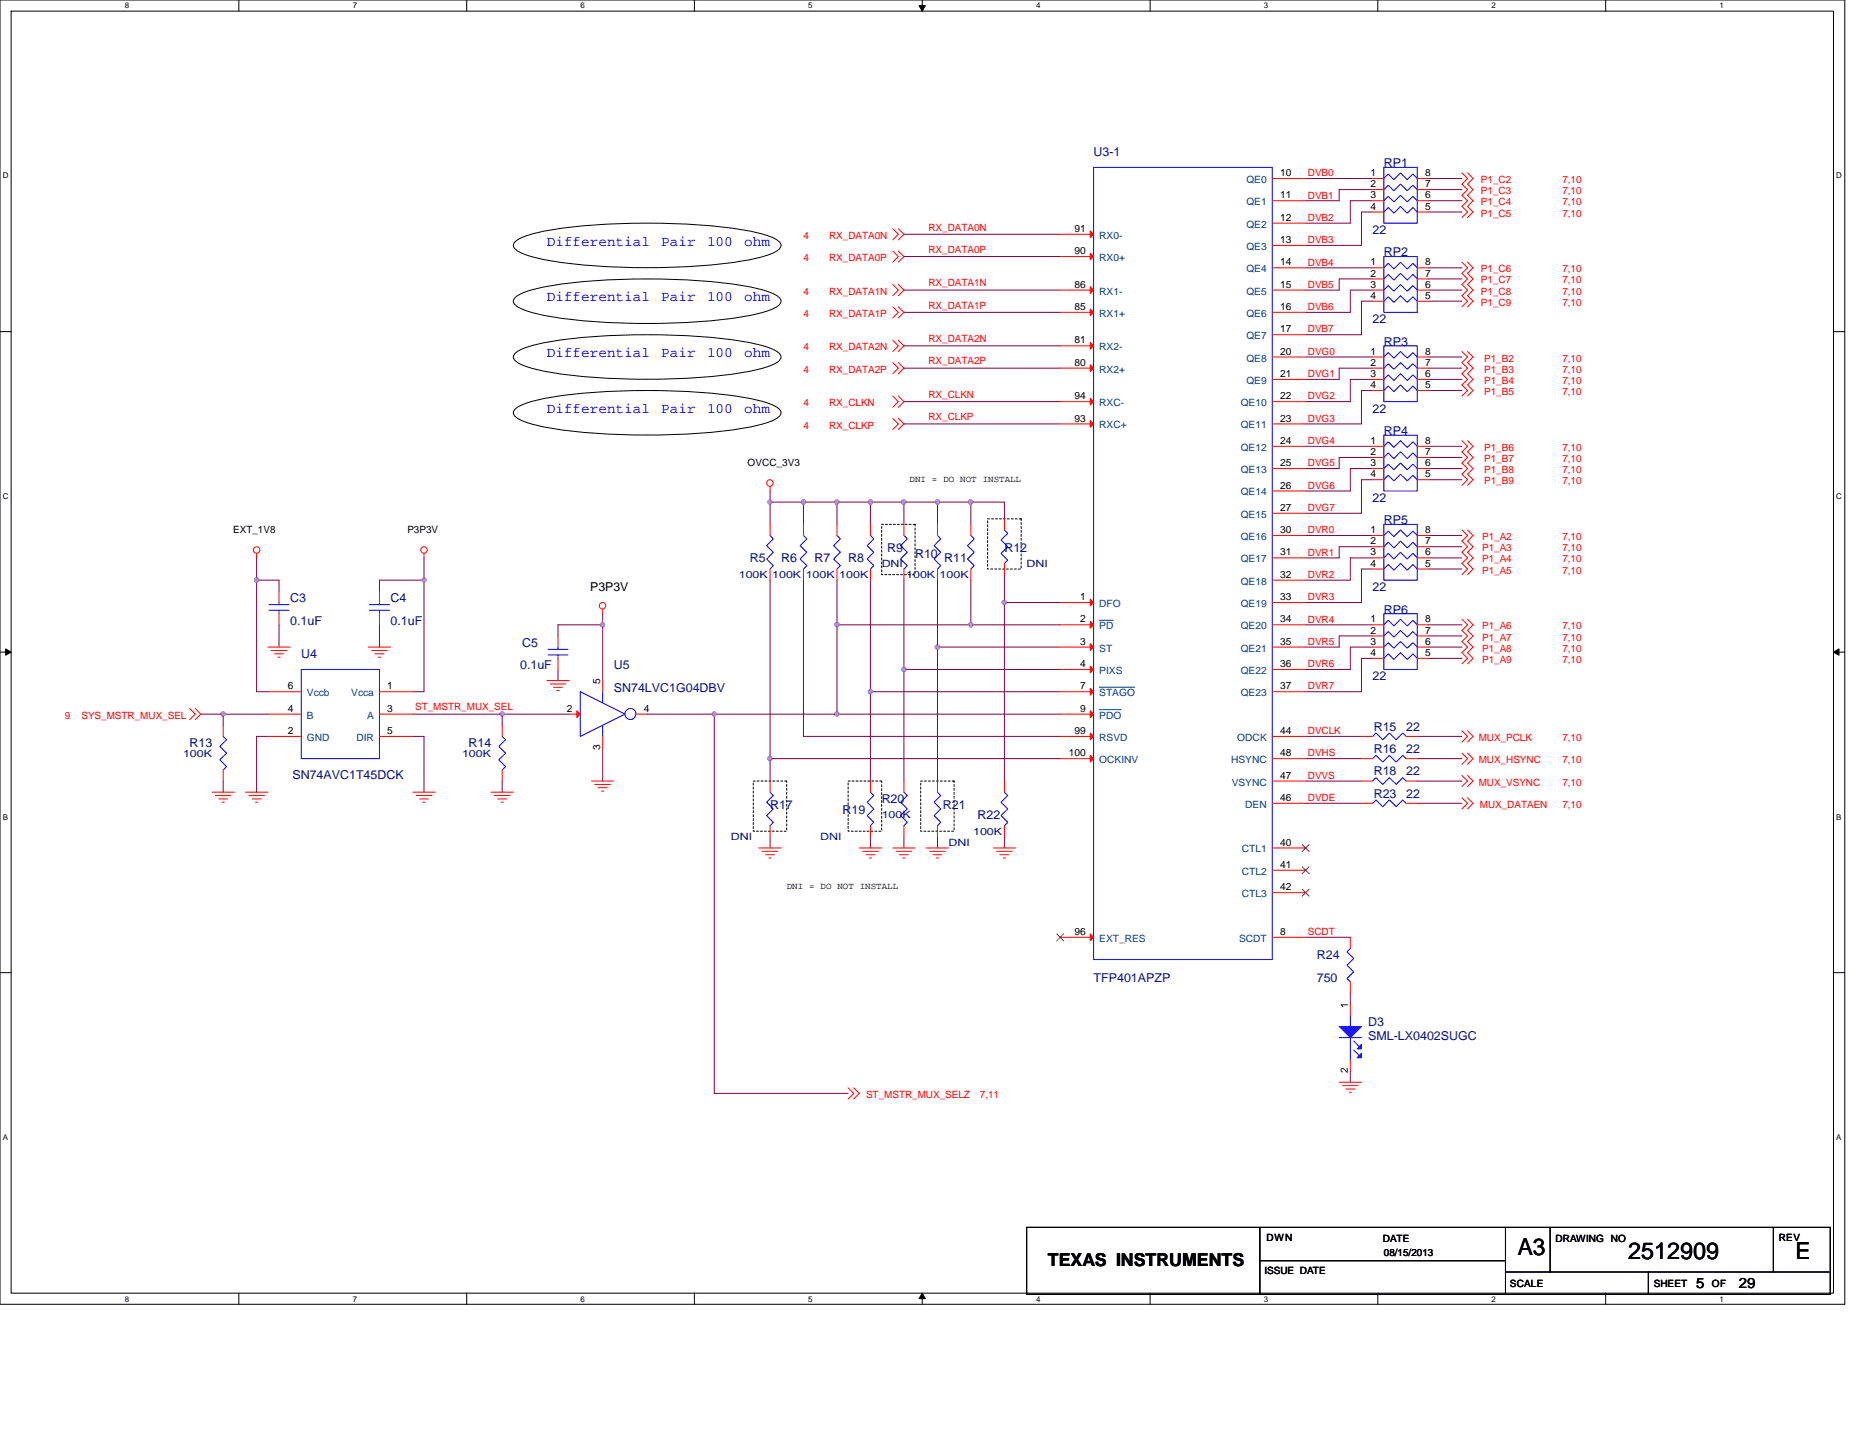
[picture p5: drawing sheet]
<svg xmlns="http://www.w3.org/2000/svg" width="279mm" height="216mm" viewBox="0 0 279 216" stroke-linecap="round" stroke-linejoin="round" font-family="sans-serif">
<path d="M0 0h277.1v196h-277.1zM1.7 1.7h273.7v192.6h-273.7z" fill="none" stroke="#000" stroke-width=".15"/>
<g fill="#fff">
<path d="M18.8 .2h.6v1.3h-.6z"/>
<path d="M18.8 194.5h.6v1.3h-.6z"/>
</g>
<path d="M35.9 0v1.7M35.9 194.3v1.7" fill="none" stroke="#000" stroke-width=".15"/>
<g fill="#fff">
<path d="M53 .2h.6v1.3h-.6z"/>
<path d="M53 194.5h.6v1.3h-.6z"/>
</g>
<path d="M70.1 0v1.7M70.1 194.3v1.7" fill="none" stroke="#000" stroke-width=".15"/>
<g fill="#fff">
<path d="M87.2 .2h.7v1.3h-.7z"/>
<path d="M87.2 194.5h.7v1.3h-.7z"/>
</g>
<path d="M104.3 0v1.7M104.3 194.3v1.7" fill="none" stroke="#000" stroke-width=".15"/>
<g fill="#fff">
<path d="M121.4 .2h.7v1.3h-.7z"/>
<path d="M121.4 194.5h.7v1.3h-.7z"/>
</g>
<path d="M138.5 0v1.7M138.5 194.3v1.7" fill="none" stroke="#000" stroke-width=".15"/>
<path d="M138 .8h1l-.5 .9zM138.5 194.3l.5 .8h-1z" fill="#000" stroke="#000" stroke-width=".15"/>
<g fill="#fff">
<path d="M155.6 .2h.7v1.3h-.7z"/>
<path d="M155.6 194.5h.7v1.3h-.7z"/>
</g>
<path d="M172.8 0v1.7M172.8 194.3v1.7" fill="none" stroke="#000" stroke-width=".15"/>
<g fill="#fff">
<path d="M189.9 .2h.6v1.3h-.6z"/>
<path d="M189.9 194.5h.6v1.3h-.6z"/>
</g>
<path d="M207 0v1.7M207 194.3v1.7" fill="none" stroke="#000" stroke-width=".15"/>
<g fill="#fff">
<path d="M224.1 .2h.6v1.3h-.6z"/>
<path d="M224.1 194.5h.6v1.3h-.6z"/>
</g>
<path d="M241.2 0v1.7M241.2 194.3v1.7" fill="none" stroke="#000" stroke-width=".15"/>
<g fill="#fff">
<path d="M258.3 .2h.7v1.3h-.7z"/>
<path d="M258.3 194.5h.7v1.3h-.7z"/>
<path d="M.4 25.7h.9v1.4h-.9z"/>
<path d="M275.8 25.7h.9v1.4h-.9z"/>
<path d="M.4 73.9h.9v1.3h-.9z"/>
<path d="M275.8 73.9h.9v1.3h-.9z"/>
</g>
<path d="M0 49.8h1.7M275.4 49.8h1.7" fill="none" stroke="#000" stroke-width=".15"/>
<g fill="#fff">
<path d="M.4 122h.8v1.4h-.8z"/>
<path d="M275.8 122h.8v1.4h-.8z"/>
</g>
<path d="M0 98h1.7M275.4 98h1.7" fill="none" stroke="#000" stroke-width=".15"/>
<path d="M.8 97.5l.9 .5-.9 .4zM275.4 98l.8-.5v.9z" fill="#000" stroke="#000" stroke-width=".15"/>
<g fill="#fff">
<path d="M.4 170.2h.8v1.3h-.8z"/>
<path d="M275.8 170.2h.8v1.3h-.8z"/>
</g>
<g fill="none" stroke="#000" stroke-width=".15">
<path d="M77.6 36.2a16 16 0 0 1 6.1-1.8 104.1 104.1 0 0 1 28.4 .2 13.9 13.9 0 0 1 4.8 1.6l.3 .3 .1 .4a2.23 2.23 0 0 1-1.8 1.4 48 48 0 0 1-11.9 1.7 93.7 93.7 0 0 1-22.6-1.2 9.8 9.8 0 0 1-3.4-1.2l-.4-.4-.1-.3 .1-.4zM77.6 44.5a16 16 0 0 1 6.1-1.7 104.1 104.1 0 0 1 28.4 .2 13.9 13.9 0 0 1 4.8 1.5l.3 .4 .1 .4a2.23 2.23 0 0 1-1.8 1.3 48 48 0 0 1-11.9 1.8 93.7 93.7 0 0 1-22.6-1.2 9.8 9.8 0 0 1-3.4-1.2l-.4-.4-.1-.3 .1-.4zM77.6 52.9a16 16 0 0 1 6.1-1.8 104.1 104.1 0 0 1 28.4 .3 13.9 13.9 0 0 1 4.8 1.5l.3 .4 .1 .3a2.23 2.23 0 0 1-1.8 1.4 48 48 0 0 1-11.9 1.8 93.7 93.7 0 0 1-22.6-1.2 9.8 9.8 0 0 1-3.4-1.2l-.4-.4-.1-.4 .1-.3zM77.6 61.3a16 16 0 0 1 6.1-1.8 104.1 104.1 0 0 1 28.4 .3 13.9 13.9 0 0 1 4.8 1.5l.3 .4 .1 .3a2.23 2.23 0 0 1-1.8 1.4 48 48 0 0 1-11.9 1.8 93.7 93.7 0 0 1-22.6-1.2 9.8 9.8 0 0 1-3.4-1.3l-.4-.3-.1-.4 .1-.3zM0 146.1h1.7M275.4 146.1h1.7M154.2 184.4h120.7v10.1h-120.7zM189.3 184.4v10.1M189.3 189.4h36.8M226.1 184.4v10.1M226.1 191.1h6.8M232.9 184.4v6.7h41.9"/>
<path d="M247.6 191.1v3.4M266.4 184.4v6.7"/>
</g>
<path d="M132.4 78.8h5.1v7.5h-5.1zM148.4 78h5v7.5h-5zM113.2 117.3h5v7.6h-5zM127.4 117.3h5v7.6h-5zM138.3 117.3h5v7.6h-5z" fill="none" stroke="#000" stroke-width=".15" stroke-dasharray=".3 .3"/>
<g fill="none" stroke="#800040" stroke-width=".15">
<path d="M135.8 35.2h23.5M135.8 38.5h23.5M196.1 26.8h10.1M206.2 30.2h-3.4v3.3h-6.7M206.2 31.9h-1.7v5h-8.4M206.2 28.5h-5v1.7h-5.1M214.6 26.8h5M214.6 31.9h5M214.6 30.2h5M214.6 28.5h5M135.8 43.6h23.5M135.8 46.9h23.5"/>
<path d="M135.8 52h23.5M135.8 55.3h23.5M196.1 40.2h10.1M196.1 53.6h10.1M206.2 55.3h-5v1.7h-5.1M206.2 57h-3.4v3.3h-6.7M206.2 58.7h-1.7v5h-8.4M206.2 45.3h-1.7v5h-8.4M206.2 41.9h-5v1.7h-5.1M206.2 43.6h-3.4v3.3h-6.7M214.6 58.7h5M214.6 53.6h5"/>
<path d="M214.6 57h5M214.6 55.3h5M214.6 40.2h5M214.6 41.9h5M214.6 43.6h5M214.6 45.3h5M115.7 75.4v3.4M115.7 73.8v1.6M115.7 75.4h5v3.4M120.7 75.4h5M125.7 75.4v3.4M125.7 75.4h5v3.4"/>
<path d="M130.7 75.4h5.1M135.8 75.4h5M135.8 75.4v3.4M135.8 60.3h23.5M135.8 63.7h23.5M140.8 75.4v3.4M140.8 75.4h5M145.8 75.4h5.1v2.6M145.8 75.4v3.4M196.1 67.1h10.1M206.2 68.7h-5v1.7h-5.1M206.2 70.4h-3.4v3.4h-6.7"/>
<path d="M206.2 72.1h-1.7v5h-8.4M214.6 67.1h5M214.6 72.1h5M214.6 70.4h5M214.6 68.7h5M38.5 87.2v16.7h1.7M38.5 87.2h3.4v1.6M38.5 83.8v3.4M41.9 93.9v3.3M57 93.9v3.3M63.7 87.2h-6.7v1.6M63.7 83.8v3.4"/>
<path d="M63.7 87.2v16.7h-1.7M90.5 93.9h-6.7v1.6M90.5 92.2v1.7M90.5 93.9v8.4M115.7 87.2v26.8M120.7 87.2v23.4h38.6M125.7 93.9h20.1M125.7 87.2v6.7M125.7 93.9v13.4M130.7 87.2v16.7M135.8 87.2v13.4h23.5M140.8 97.2v20.1"/>
<path d="M140.8 87.2v10h18.5M145.8 87.2v6.7h13.5M150.9 86.3v4.2M150.9 90.5v26.8M150.9 90.5h8.4M196.1 80.5h10.1M196.1 93.9h10.1M206.2 95.5h-5v1.7h-5.1M206.2 97.2h-3.4v3.4h-6.7M206.2 98.9h-1.7v5h-8.4M206.2 82.1h-5v1.7h-5.1M206.2 83.8h-3.4v3.4h-6.7"/>
<path d="M206.2 85.5h-1.7v5h-8.4M214.6 95.5h5M214.6 80.5h5M214.6 85.5h5M214.6 83.8h5M214.6 82.1h5M214.6 93.9h5M214.6 97.2h5M214.6 98.9h5M30.2 107.3h3.3v1.7M33.5 107.3h6.7M33.5 117.3v1.7"/>
<path d="M40.2 110.6h-1.7v8.4M62 110.6h1.7v8.4M62 107.3h13.4M75.4 117.3v1.7M75.4 107.3v1.7M75.4 107.3h10.1M83.8 100.6v1.7M90.5 112.3v5M97.2 107.3h10.1M107.3 107.3h18.4M107.3 107.3v57h20.1M115.7 114v3.3"/>
<path d="M115.7 114h43.6M125.7 107.3h33.6M130.7 103.9v13.4M130.7 103.9h28.6M135.8 100.6v16.7M196.1 117.3h8.4M196.1 114h8.4M196.1 110.6h8.4M212.9 110.6h6.7M212.9 114h6.7M212.9 117.3h6.7M115.7 125.7v1.7"/>
<path d="M130.7 125.7v1.7M135.8 125.7v1.7M140.8 125.7v1.7M150.9 125.7v1.7M196.1 120.7h8.4M212.9 120.7h6.7M196.1 140.8h6.7M202.8 149.2v1.7M202.8 160.9v1.7"/>
</g>
<g fill="#f0f" stroke="#f0f" stroke-width=".15">
<circle cx="130.7" cy="75.4" r=".32"/>
<circle cx="150.9" cy="90.5" r=".33"/>
<circle cx="130.7" cy="103.9" r=".32"/>
<circle cx="145.8" cy="75.4" r=".33"/>
<circle cx="125.7" cy="93.9" r=".33"/>
<circle cx="145.8" cy="93.9" r=".33"/>
<circle cx="140.8" cy="97.2" r=".32"/>
<circle cx="140.8" cy="75.4" r=".32"/>
<circle cx="135.8" cy="75.4" r=".33"/>
<circle cx="135.8" cy="100.6" r=".33"/>
<circle cx="125.7" cy="75.4" r=".33"/>
<circle cx="120.7" cy="75.4" r=".33"/>
<circle cx="125.7" cy="107.3" r=".33"/>
<circle cx="115.6" cy="75.4" r=".32"/>
<circle cx="115.7" cy="114" r=".32"/>
<circle cx="75.4" cy="107.3" r=".33"/>
<circle cx="90.5" cy="93.9" r=".32"/>
<circle cx="107.3" cy="107.3" r=".32"/>
<circle cx="63.7" cy="87.2" r=".32"/>
<circle cx="38.5" cy="87.2" r=".32"/>
<circle cx="33.5" cy="107.3" r=".33"/>
</g>
<g fill="none" stroke="#f00" stroke-width=".15">
<path d="M134.1 34.4l.8 .8-.8 .8M134.1 37.7l.8 .8-.8 .9M134.9 34.4l.9 .8-.9 .8M134.9 37.7l.9 .8-.9 .9M159.3 35.2h5M159.3 38.5h5M191.1 26.8h5M191.1 30.2h5M191.1 33.5h5M191.1 36.9h5M206.2 26.8h1.7M206.2 28.5h1.7"/>
<path d="M206.2 30.2h1.7M206.2 31.9h1.7M212.9 31.9h1.7M212.9 30.2h1.7M212.9 28.5h1.7M212.9 26.8h1.7M219.6 26l.9 .8-.9 .9 .9 .8-.9 .8 .9 .9-.9 .8 .9 .9-.9 .8M219.6 39.4l.9 .8-.9 .9 .9 .8-.9 .8 .9 .9-.9 .8 .9 .9-.9 .8M220.5 26l.8 .8-.8 .9 .8 .8-.8 .8 .8 .9-.8 .8 .8 .9-.8 .8M220.5 39.4l.8 .8-.8 .9 .8 .8-.8 .8 .8 .9-.8 .8 .8 .9-.8 .8M134.1 42.7l.8 .9-.8 .8M134.1 46.1l.8 .8-.8 .9"/>
<path d="M134.1 51.1l.8 .9-.8 .8M134.1 54.5l.8 .8-.8 .9M134.1 59.5l.8 .8-.8 .9M134.9 42.7l.9 .9-.9 .8M134.9 46.1l.9 .8-.9 .9M134.9 51.1l.9 .9-.9 .8M134.9 54.5l.9 .8-.9 .9M134.9 59.5l.9 .8-.9 .9M159.3 43.6h5M159.3 46.9h5M159.3 52h5M159.3 55.3h5"/>
<path d="M191.1 40.2h5M191.1 43.6h5M191.1 46.9h5M191.1 50.3h5M191.1 53.6h5M191.1 57h5M206.2 53.6h1.7M206.2 55.3h1.7M206.2 57h1.7M206.2 58.7h1.7M206.2 40.2h1.7M206.2 41.9h1.7"/>
<path d="M206.2 43.6h1.7M206.2 45.3h1.7M212.9 58.7h1.7M212.9 57h1.7M212.9 55.3h1.7M212.9 53.6h1.7M212.9 45.3h1.7M212.9 43.6h1.7M212.9 41.9h1.7M212.9 40.2h1.7M219.6 52.8l.9 .8-.9 .9 .9 .8-.9 .9 .9 .8-.9 .8 .9 .9-.9 .8M220.5 52.8l.8 .8-.8 .9 .8 .8-.8 .9 .8 .8-.8 .8 .8 .9-.8 .8"/>
<path d="M115.7 73.1v.7M115.7 78.8v1.7M120.7 78.8v1.7M125.7 78.8v1.7M130.7 78.8v1.7M134.1 62.9l.8 .8-.8 .8M134.9 62.9l.9 .8-.9 .8M135.8 78.8v1.7M140.8 78.8v1.7M145.8 78.8v1.7M150.9 78v1.6M159.3 60.3h5"/>
<path d="M159.3 63.7h5M191.1 60.3h5M191.1 63.7h5M191.1 67.1h5M191.1 70.4h5M191.1 73.8h5M191.1 77.1h5M206.2 67.1h1.7M206.2 68.7h1.7M206.2 70.4h1.7M206.2 72.1h1.7M212.9 72.1h1.7"/>
<path d="M212.9 70.4h1.7M212.9 68.7h1.7M212.9 67.1h1.7M219.6 79.6l.9 .9-.9 .8 .9 .8-.9 .9 .9 .8-.9 .8 .9 .9-.9 .8M219.6 66.2l.9 .9-.9 .8 .9 .8-.9 .9 .9 .8-.9 .8 .9 .9-.9 .8M220.5 79.6l.8 .9-.8 .8 .8 .8-.8 .9 .8 .8-.8 .8 .8 .9-.8 .8M220.5 66.2l.8 .9-.8 .8 .8 .8-.8 .9 .8 .8-.8 .8 .8 .9-.8 .8M38.5 83.1v.7M40.2 97.2h3.4M40.7 97.7h2.4M41.2 98.2h1.4M41.7 98.7h.4"/>
<path d="M41.9 88.8v1.7M41.9 92.2v1.7M55.3 97.2h3.4M55.8 97.7h2.4M56.3 98.2h1.4M56.8 98.7h.4M57 88.8v1.7M57 92.2v1.7M63.7 83.1v.7M83.8 95.5v1.7M83.8 98.9v1.7M90.5 91.5v.7"/>
<path d="M115.7 85.5v1.7M120.7 85.5v1.7M125.7 85.5v1.7M130.7 85.5v1.7M135.8 85.5v1.7M140.8 85.5v1.7M145.8 85.5v1.7M150.9 84.6v1.7M159.3 90.5h5M159.3 93.9h5M159.3 97.2h5M191.1 80.5h5"/>
<path d="M191.1 83.8h5M191.1 87.2h5M191.1 90.5h5M191.1 93.9h5M191.1 97.2h5M206.2 80.5h1.7M206.2 82.1h1.7M206.2 83.8h1.7M206.2 85.5h1.7M206.2 93.9h1.7M206.2 95.5h1.7M206.2 97.2h1.7"/>
<path d="M206.2 98.9h1.7M212.9 85.5h1.7M212.9 83.8h1.7M212.9 82.1h1.7M212.9 80.5h1.7M212.9 98.9h1.7M212.9 97.2h1.7M212.9 95.5h1.7M212.9 93.9h1.7M219.6 93l.9 .9-.9 .8 .9 .8-.9 .9 .9 .8-.9 .9 .9 .8-.9 .8M220.5 93l.8 .9-.8 .8 .8 .8-.8 .9 .8 .8-.8 .9 .8 .8-.8 .8M28.5 106.4l.8 .9-.8 .8"/>
<path d="M29.3 106.4l.9 .9-.9 .8M31.9 119h3.3M32.3 119.5h2.4M33.5 109v1.6M33.5 115.7v1.6M36.9 119h3.3M37.4 119.5h2.3M40.2 110.6h5.1M40.2 107.3h5.1M40.2 103.9h5.1M57 107.3h5M57 110.6h5"/>
<path d="M57 103.9h5M62 119h3.4M62.5 119.5h2.4M73.8 119h3.3M74.3 119.5h2.3M75.4 109v1.6M75.4 115.7v1.6M82.1 102.3h3.4M82.6 102.8h2.4M83.1 103.3h1.4M83.7 103.8h.3M85.5 107.3h1.7"/>
<path d="M88.8 117.3h3.4M89.3 117.9h2.4M89.9 118.3h1.3M90.4 118.9h.3M90.5 110.6v1.7M90.5 102.3v1.6M95.5 107.3h1.7M115.7 117.3v1.7M130.7 117.3v1.7M135.8 117.3v1.7M140.8 117.3v1.7M150.9 117.3v1.7"/>
<path d="M159.3 100.6h5M159.3 110.6h5M159.3 107.3h5M159.3 103.9h5M159.3 114h5M191.1 100.6h5M191.1 103.9h5M191.1 110.6h5M191.1 114h5M191.1 117.3h5M204.5 110.6h1.7M204.5 117.3h1.7"/>
<path d="M204.5 114h1.7M211.2 110.6h1.7M211.2 117.3h1.7M211.2 114h1.7M219.6 109.8l.9 .8-.9 .9M219.6 119.9l.9 .8-.9 .8M219.6 116.5l.9 .8-.9 .9M219.6 113.2l.9 .8-.9 .8M220.5 109.8l.8 .8-.8 .9M220.5 119.9l.8 .8-.8 .8M220.5 116.5l.8 .8-.8 .9M220.5 113.2l.8 .8-.8 .8"/>
<path d="M32.9 120h1.3M33.4 120.5h.3M37.9 120h1.3M38.4 120.5h.3M63 120h1.4M63.5 120.5h.4M74.8 120h1.3M75.3 120.5h.3M114 127.4h3.3M114.5 127.9h2.3M115 128.4h1.3M115.5 128.9h.3"/>
<path d="M115.7 124.1v1.6M129.1 127.4h3.3M129.6 127.9h2.3M130.1 128.4h1.3M130.6 128.9h.3M130.7 124.1v1.6M134.1 127.4h3.4M134.6 127.9h2.3M135.1 128.4h1.4M135.6 128.9h.4M135.8 124.1v1.6M139.1 127.4h3.4"/>
<path d="M139.6 127.9h2.4M140.1 128.4h1.4M140.7 128.9h.3M140.8 124.1v1.6M149.2 127.4h3.3M149.7 127.9h2.3M150.2 128.4h1.3M150.7 128.9h.3M150.9 124.1v1.6M191.1 120.7h5M191.1 127.4h5M191.1 130.7h5"/>
<path d="M191.1 134.1h5M204.5 120.7h1.7M211.2 120.7h1.7M159.3 140.8h5M191.1 140.8h5M202.8 150.9v1.6M202.8 159.3v1.6M202.8 147.5v1.7M202.8 140.8v1.7M127.4 163.4l.8 .9-.8 .8M128.2 163.4l.9 .9-.9 .8M201.2 162.6h3.3"/>
<path d="M201.7 163.1h2.3M202.2 163.6h1.3M202.7 164.1h.3"/>
<circle cx="115.6" cy="72.6" r=".49"/>
<circle cx="38.5" cy="82.6" r=".49"/>
<circle cx="63.7" cy="82.6" r=".49"/>
<circle cx="90.5" cy="91" r=".49"/>
</g>
<g fill="none" stroke="#00f" stroke-width=".15">
<path d="M164.3 25.1h26.8v119.1h-26.8zM207.9 25.1h5v8.4h-5zM207.9 38.5h5v8.4h-5zM207.9 26.8l.6-.7 .9 .9 1-1 1 1 .8-.9 .7 .7M207.9 28.5l.6-.7 .9 .9 1-1 1 1 .8-.9 .7 .7M207.9 30.2l.6-.7 .9 .8 1-1 1 1 .8-.8 .7 .7M207.9 31.9l.6-.7 .9 .8 1-1 1 1 .8-.8 .7 .7M207.9 52h5v8.3h-5zM207.9 53.6l.6-.6 .9 .8 1-1 1 1 .8-.8 .7 .6M207.9 55.3l.6-.6 .9 .8 1-1 1 1 .8-.8 .7 .6M207.9 57l.6-.7 .9 .9 1-1 1 1 .8-.9 .7 .7M207.9 58.7l.6-.7 .9 .8 1-1 1 1 .8-.8 .7 .7"/>
<path d="M207.9 40.2l.6-.6 .9 .8 1-1 1 1 .8-.8 .7 .6M207.9 41.9l.6-.7 .9 .9 1-1 1 1 .8-.9 .7 .7M207.9 43.6l.6-.7 .9 .9 1-1.1 1 1.1 .8-.9 .7 .7M207.9 45.3l.6-.7 .9 .8 1-1 1 1 .8-.8 .7 .7M150.9 79.6l.5 .5-1 1 1 1-1 1 1 1.1-.5 .4M207.9 78.8h5v8.4h-5zM207.9 65.4h5v8.4h-5zM207.9 67.1l.6-.7 .9 .8 1-1 1 1 .8-.8 .7 .7M207.9 68.7l.6-.6 .9 .8 1-1 1 1 .8-.8 .7 .6M207.9 70.4l.6-.7 .9 .9 1-1 1 1 .8-.9 .7 .7M207.9 72.1l.6-.7 .9 .8 1-1 1 1 .8-.8 .7 .7M40.4 91.7h3"/>
<path d="M40.4 90.8h3M41.9 90.5v.3M41.9 91.7v.5M55.5 91.7h3M55.5 90.8h3M57 90.5v.3M57 91.7v.5M82.3 98.4h3M82.3 97.6h3M83.8 97.2v.4M83.8 98.4v.5M115.7 80.5l.5 .5-1 1 1 1-1 1 1 1-.5 .5"/>
<path d="M120.7 80.5l.5 .5-1 1 1 1-1 1 1 1-.5 .5M125.7 80.5l.5 .5-1 1 1 1-1 1 1 1-.5 .5M130.7 80.5l.6 .5-1 1 1 1-1 1 1 1-.6 .5M135.8 80.5l.5 .5-1 1 1 1-1 1 1 1-.5 .5M140.8 80.5l.5 .5-1 1 1 1-1 1 1 1-.5 .5M145.8 80.5l.5 .5-1 1 1 1-1 1 1 1-.5 .5M207.9 92.2h5v8.4h-5zM207.9 80.5l.6-.7 .9 .8 1-1 1 1 .8-.8 .7 .7M207.9 82.1l.6-.6 .9 .8 1-1 1 1 .8-.8 .7 .6M207.9 83.8l.6-.7 .9 .9 1-1 1 1 .8-.9 .7 .7M207.9 85.5l.6-.7 .9 .9 1-1.1 1 1.1 .8-.9 .7 .7M207.9 93.9l.6-.7 .9 .8 1-1 1 1 .8-.8 .7 .7"/>
<path d="M207.9 95.5l.6-.6 .9 .8 1-1 1 1 .8-.8 .7 .6M207.9 97.2l.6-.6 .9 .8 1-1 1 1 .8-.8 .7 .6M207.9 98.9l.6-.7 .9 .9 1-1 1 1 .8-.9 .7 .7M33.5 110.6l.5 .5-1 1 1 1.1-1 1 1 1-.5 .5M45.3 100.6h11.7v13.4h-11.7zM75.4 110.6l.5 .5-1 1 1 1.1-1 1 1 1-.5 .5M87.2 103.9l6.7 3.4-6.7 3.3zM90.5 109v1.6M90.5 103.9v1.7M95.1 108a.83 .83 0 0 0 .1-1.4 .83 .83 0 0 0-1.3 .4 .83 .83 0 0 0 .9 1.1l.2-.1M115.7 119l.5 .5-1 1 1 1-1 1 1 1-.5 .6M130.7 119l.6 .5-1 1 1 1-1 1 1 1-.6 .6"/>
<path d="M135.8 119l.5 .5-1 1 1 1-1 1 1 1-.5 .6M140.8 119l.5 .5-1 1 1 1-1 1 1 1-.5 .6M150.9 119l.5 .5-1 1 1 1-1 1 1 1-.5 .6M206.2 110.6l.5-.5 1 1 1-1 1 1 1-1 .5 .5M206.2 117.3l.5-.5 1 1.1 1-1.1 1 1.1 1-1.1 .5 .5M206.2 114l.5-.5 1 1 1-1 1 1 1-1 .5 .5M206.2 120.7l.5-.5 1 1 1-1 1 1 1-1 .5 .5M201.2 155.9h3.3M202.8 152.5v1.7M202.8 155.9v3.4M202.8 142.5l-.5 .5 1 1-1 1 1 1-1 1 .5 .5M203.3 156.4l.9 .8"/>
<path d="M203.3 157.8l.9 .8"/>
</g>
<g fill="#f00" stroke="#f00" stroke-width=".15">
<path d="M86.7 106.8l.5 .5-.5 .5z"/>
<path d="M163.8 34.7l.5 .5-.5 .5z"/>
<path d="M163.8 38l.5 .5-.5 .6z"/>
<path d="M163.8 43.1l.5 .5-.5 .5z"/>
<path d="M163.8 46.4l.5 .5-.5 .5z"/>
<path d="M163.8 51.5l.5 .5-.5 .5z"/>
<path d="M163.8 54.8l.5 .5-.5 .5z"/>
<path d="M163.8 59.8l.5 .5-.5 .6z"/>
<path d="M163.8 63.2l.5 .5-.5 .5z"/>
<path d="M163.8 90l.5 .5-.5 .5z"/>
<path d="M163.8 100.1l.5 .5-.5 .5z"/>
<path d="M163.8 110.1l.5 .5-.5 .5z"/>
<path d="M163.8 93.4l.5 .5-.5 .5z"/>
<path d="M163.8 106.8l.5 .5-.5 .5z"/>
<path d="M163.8 103.4l.5 .5-.5 .5z"/>
<path d="M163.8 113.5l.5 .5-.5 .5z"/>
<path d="M163.8 96.7l.5 .5-.5 .5z"/>
<path d="M163.8 140.3l.5 .5-.5 .5z"/>
</g>
<g fill="#00f" stroke="#00f" stroke-width=".15">
<path d="M201.2 154.2h3.3l-1.7 1.7z" fill-rule="evenodd"/>
<path d="M204.5 156.9v.7h-.6z" fill-rule="evenodd"/>
<path d="M204.5 158.2v.7h-.6z" fill-rule="evenodd"/>
</g>
<path d="M165.1 93.2h2.1M165.1 106.6h3.3M165.1 103.3h5.4" fill="none" stroke="#004080" stroke-width=".15"/>
<path d="M195.6 126.9l1.1 1M195.6 130.2l1.1 1.1M195.6 133.6l1.1 1M196.6 126.9l-1 1M196.6 130.2l-1 1.1M196.6 133.6l-1 1M158.7 140.3l1.1 1.1M159.8 140.3l-1.1 1.1" fill="none" stroke="#804000" stroke-width=".15"/>
<g font-size="3.5">
<text x="228" y="188.6">A3</text>
<text x="244.6" y="189.2">2512909</text>
<text x="269.7" y="189.2">E</text>
</g>
<text font-size="2.7" x="157.4" y="190.2">TEXAS INSTRUMENTS</text>
<g font-size="2.2" fill="#00f">
<text x="82.1" y="36.9">Differential</text>
<text x="99.3" y="36.9">Pair</text>
<text x="106.2" y="36.9">100</text>
<text x="111.8" y="36.9">ohm</text>
<text x="82.1" y="45.3">Differential</text>
<text x="99.3" y="45.3">Pair</text>
<text x="106.2" y="45.3">100</text>
<text x="111.8" y="45.3">ohm</text>
<text x="82.1" y="53.7">Differential</text>
<text x="99.3" y="53.7">Pair</text>
<text x="106.2" y="53.7">100</text>
<text x="111.8" y="53.7">ohm</text>
<text x="82.1" y="62.1">Differential</text>
<text x="99.3" y="62.1">Pair</text>
<text x="106.2" y="62.1">100</text>
<text x="111.8" y="62.1">ohm</text>
</g>
<g font-size="2.2">
<text x="254.8" y="193.5">5</text>
<text x="261.2" y="193.5">29</text>
</g>
<g font-size="1.8" fill="#000080">
<text x="164.3" y="23.4">U3-1</text>
<text x="207.9" y="25.1">RP1</text>
<text x="206.2" y="35.2">22</text>
<text x="207.9" y="38.5">RP2</text>
<text x="206.2" y="48.6">22</text>
<text x="207.9" y="51.9">RP3</text>
<text x="206.2" y="62">22</text>
<text x="207.9" y="65.3">RP4</text>
<text x="206.2" y="75.4">22</text>
<text x="133.3" y="83">R9</text>
<text x="137.5" y="83.8">R10</text>
<text x="150.9" y="83">R12</text>
<text x="207.9" y="78.8">RP5</text>
<text x="112.6" y="84.5">R5</text>
<text x="117.3" y="84.5">R6</text>
<text x="122.4" y="84.5">R7</text>
<text x="127.4" y="84.5">R8</text>
<text x="141.8" y="84.5">R11</text>
<text x="206.2" y="88.8">22</text>
<text x="43.6" y="90.5">C3</text>
<text x="43.6" y="93.9">0.1uF</text>
<text x="58.7" y="90.5">C4</text>
<text x="58.7" y="93.9">0.1uF</text>
<text x="207.9" y="92.2">RP6</text>
<text x="45.3" y="98.9">U4</text>
<text x="78.1" y="100.6">0.1uF</text>
<text x="78.4" y="97.2">C5</text>
<text x="92.2" y="100.6">U5</text>
<text x="92.2" y="103.9">SN74LVC1G04DBV</text>
<text x="206.2" y="102.2">22</text>
<text x="28.5" y="112.3">R13</text>
<text x="70.4" y="112.3">R14</text>
<text x="206.4" y="109.8">R15</text>
<text x="206.4" y="113.1">R16</text>
<text x="211.2" y="109.8">22</text>
<text x="211.2" y="113.1">22</text>
<text x="43.9" y="117">SN74AVC1T45DCK</text>
<text x="206.4" y="119.8">R23</text>
<text x="206.4" y="116.5">R18</text>
<text x="211.2" y="119.8">22</text>
<text x="211.2" y="116.5">22</text>
<text x="115.7" y="121.5">R17</text>
<text x="126.6" y="122.3">R19</text>
<text x="132.4" y="120.7">R20</text>
<text x="141.6" y="121.5">R21</text>
<text x="146.9" y="123">R22</text>
<text x="164.3" y="147.5">TFP401APZP</text>
<text x="197.8" y="144.1">R24</text>
<text x="197.8" y="147.5">750</text>
<text x="205.5" y="154.2">D3</text>
<text x="205.5" y="156.2">SML-LX0402SUGC</text>
</g>
<text font-size="1.8" x="88.7" y="88.8">P3P3V</text>
<g font-size="1.5" fill="#004080">
<text x="187.2" y="27.5">QE0</text>
<text x="165.1" y="35.9">RX0-</text>
<text x="187.2" y="30.8">QE1</text>
<text x="187.2" y="34.2">QE2</text>
<text x="165.1" y="39.2">RX0+</text>
<text x="187.2" y="37.5">QE3</text>
<text x="187.2" y="40.9">QE4</text>
<text x="165.1" y="44.3">RX1-</text>
<text x="165.1" y="47.6">RX1+</text>
<text x="187.2" y="44.3">QE5</text>
<text x="187.2" y="47.6">QE6</text>
<text x="165.1" y="52.6">RX2-</text>
<text x="187.2" y="51">QE7</text>
<text x="165.1" y="56">RX2+</text>
<text x="187.2" y="54.3">QE8</text>
<text x="187.2" y="57.7">QE9</text>
<text x="165.1" y="61">RXC-</text>
<text x="165.1" y="64.4">RXC+</text>
<text x="186.4" y="61">QE10</text>
<text x="186.4" y="64.4">QE11</text>
<text x="186.4" y="67.7">QE12</text>
<text x="186.4" y="71.1">QE13</text>
<text x="186.4" y="74.4">QE14</text>
<text x="186.4" y="77.8">QE15</text>
<text x="186.4" y="81.1">QE16</text>
<text x="186.4" y="84.5">QE17</text>
<text x="186.4" y="87.8">QE18</text>
<text x="165.1" y="91.2">DFO</text>
<text x="165.1" y="94.6">PD</text>
<text x="186.4" y="91.2">QE19</text>
<text x="186.4" y="94.6">QE20</text>
<text x="165.1" y="101.3">PIXS</text>
<text x="165.1" y="97.9">ST</text>
<text x="186.4" y="97.9">QE21</text>
<text x="186.4" y="101.3">QE22</text>
<text x="46.1" y="108">B</text>
<text x="46.1" y="104.6">Vccb</text>
<text x="52.8" y="104.6">Vcca</text>
<text x="55.1" y="108">A</text>
<text x="165.1" y="108">PDO</text>
<text x="165.1" y="104.6">STAGO</text>
<text x="186.4" y="104.6">QE23</text>
<text x="46.1" y="111.3">GND</text>
<text x="53.5" y="111.3">DIR</text>
<text x="165.1" y="111.3">RSVD</text>
<text x="185.9" y="111.3">ODCK</text>
<text x="165.1" y="114.7">OCKINV</text>
<text x="184.9" y="114.7">HSYNC</text>
<text x="185" y="118">VSYNC</text>
<text x="187" y="121.4">DEN</text>
<text x="186.5" y="128.1">CTL1</text>
<text x="186.5" y="131.4">CTL2</text>
<text x="186.5" y="134.8">CTL3</text>
<text x="165.1" y="141.5">EXT_RES</text>
<text x="186.1" y="141.5">SCDT</text>
</g>
<g font-size="1.5">
<text x="192.3" y="26.5">10</text>
<text x="192.3" y="29.8">11</text>
<text x="205.9" y="26.5">1</text>
<text x="205.9" y="28.1">2</text>
<text x="205.9" y="29.8">3</text>
<text x="214.1" y="29.8">6</text>
<text x="214.1" y="28.1">7</text>
<text x="214.1" y="26.5">8</text>
<text x="161.4" y="34.8">91</text>
<text x="192.3" y="33.2">12</text>
<text x="205.9" y="31.5">4</text>
<text x="214.1" y="31.5">5</text>
<text x="161.4" y="38.2">90</text>
<text x="192.3" y="36.5">13</text>
<text x="192.3" y="39.9">14</text>
<text x="205.9" y="39.9">1</text>
<text x="205.9" y="41.6">2</text>
<text x="214.1" y="41.6">7</text>
<text x="214.1" y="39.9">8</text>
<text x="161.4" y="43.2">86</text>
<text x="161.4" y="46.6">85</text>
<text x="192.3" y="43.2">15</text>
<text x="192.3" y="46.6">16</text>
<text x="205.9" y="43.2">3</text>
<text x="205.9" y="44.9">4</text>
<text x="214.1" y="44.9">5</text>
<text x="214.1" y="43.2">6</text>
<text x="161.4" y="51.6">81</text>
<text x="192.3" y="49.9">17</text>
<text x="192.3" y="53.3">20</text>
<text x="205.9" y="53.3">1</text>
<text x="214.1" y="53.3">8</text>
<text x="161.4" y="54.9">80</text>
<text x="161.4" y="60">94</text>
<text x="192.3" y="56.6">21</text>
<text x="192.3" y="60">22</text>
<text x="205.9" y="54.9">2</text>
<text x="205.9" y="56.6">3</text>
<text x="205.9" y="58.3">4</text>
<text x="214.1" y="58.3">5</text>
<text x="214.1" y="56.6">6</text>
<text x="214.1" y="54.9">7</text>
<text x="161.4" y="63.3">93</text>
<text x="192.3" y="63.3">23</text>
<text x="112.3" y="70.1">OVCC_3V3</text>
<text x="192.3" y="66.7">24</text>
<text x="192.3" y="70">25</text>
<text x="205.9" y="66.7">1</text>
<text x="205.9" y="68.4">2</text>
<text x="205.9" y="70">3</text>
<text x="205.9" y="71.7">4</text>
<text x="214.1" y="71.7">5</text>
<text x="214.1" y="70">6</text>
<text x="214.1" y="68.4">7</text>
<text x="214.1" y="66.7">8</text>
<text x="192.3" y="73.4">26</text>
<text x="192.3" y="76.8">27</text>
<text x="35" y="80.1">EXT_1V8</text>
<text x="61.2" y="80.1">P3P3V</text>
<text x="192.3" y="80.1">30</text>
<text x="192.3" y="83.5">31</text>
<text x="205.9" y="80.1">1</text>
<text x="205.9" y="81.8">2</text>
<text x="205.9" y="83.5">3</text>
<text x="214.1" y="83.5">6</text>
<text x="214.1" y="81.8">7</text>
<text x="214.1" y="80.1">8</text>
<text x="192.3" y="86.8">32</text>
<text x="205.9" y="85.1">4</text>
<text x="214.1" y="85.1">5</text>
<text x="162.3" y="90.2">1</text>
<text x="162.3" y="93.5">2</text>
<text x="192.3" y="90.2">33</text>
<text x="192.3" y="93.5">34</text>
<text x="205.9" y="93.5">1</text>
<text x="205.9" y="95.2">2</text>
<text x="214.1" y="95.2">7</text>
<text x="214.1" y="93.5">8</text>
<text x="162.3" y="100.2">4</text>
<text x="162.3" y="96.9">3</text>
<text x="192.3" y="96.9">35</text>
<text x="192.3" y="100.2">36</text>
<text x="205.9" y="96.9">3</text>
<text x="205.9" y="98.6">4</text>
<text x="214.1" y="98.6">5</text>
<text x="214.1" y="96.9">6</text>
<text x="43.2" y="106.9">4</text>
<text x="43.2" y="103.6">6</text>
<text x="58.2" y="103.6">1</text>
<text x="58.2" y="106.9">3</text>
<text x="85.2" y="106.9">2</text>
<text x="90.2" y="102.8" transform="rotate(-90 90.2 102.8)">5</text>
<text x="96.7" y="106.9">4</text>
<text x="162.3" y="106.9">9</text>
<text x="162.3" y="103.6">7</text>
<text x="192.3" y="103.6">37</text>
<text x="43.2" y="110.3">2</text>
<text x="58.2" y="110.3">5</text>
<text x="90.2" y="112.6" transform="rotate(-90 90.2 112.6)">3</text>
<text x="160.6" y="113.6">100</text>
<text x="161.4" y="110.3">99</text>
<text x="192.3" y="113.6">48</text>
<text x="192.3" y="110.3">44</text>
<text x="192.3" y="117">47</text>
<text x="192.3" y="120.3">46</text>
<text x="192.3" y="127">40</text>
<text x="192.3" y="130.4">41</text>
<text x="192.3" y="133.8">42</text>
<text x="161.4" y="140.5">96</text>
<text x="192.3" y="140.5">8</text>
<text x="202.5" y="151.4" transform="rotate(-90 202.5 151.4)">1</text>
<text x="202.5" y="161.3" transform="rotate(-90 202.5 161.3)">2</text>
<text x="189.9" y="191.5">ISSUE DATE</text>
<text x="190.3" y="186.4">DWN</text>
<text x="207.7" y="186.6">DATE</text>
<text x="207.9" y="188.8">08/15/2013</text>
<text x="233.7" y="186.6">DRAWING</text>
<text x="242" y="186.6">NO</text>
<text x="267.2" y="186.4">REV</text>
<text x="226.8" y="193.3">SCALE</text>
<text x="248.4" y="193.3">SHEET</text>
<text x="257.2" y="193.3">OF</text>
</g>
<g font-size="1.5" fill="#f00">
<text x="196.5" y="26.5">DVB0</text>
<text x="196.5" y="29.8">DVB1</text>
<text x="222.5" y="29.2">P1_C3</text>
<text x="222.5" y="27.5">P1_C2</text>
<text x="234.7" y="29.2">7,10</text>
<text x="234.7" y="27.5">7,10</text>
<text x="120.7" y="35.9">4</text>
<text x="124.5" y="35.9">RX_DATA0N</text>
<text x="139.5" y="34.6">RX_DATA0N</text>
<text x="196.5" y="33.2">DVB2</text>
<text x="222.5" y="32.5">P1_C5</text>
<text x="222.5" y="30.9">P1_C4</text>
<text x="234.7" y="32.5">7,10</text>
<text x="234.7" y="30.9">7,10</text>
<text x="120.7" y="39.2">4</text>
<text x="124.5" y="39.2">RX_DATA0P</text>
<text x="139.5" y="38">RX_DATA0P</text>
<text x="196.5" y="36.5">DVB3</text>
<text x="196.5" y="39.9">DVB4</text>
<text x="222.5" y="40.9">P1_C6</text>
<text x="234.7" y="40.9">7,10</text>
<text x="120.7" y="44.3">4</text>
<text x="120.7" y="47.6">4</text>
<text x="124.5" y="44.3">RX_DATA1N</text>
<text x="124.5" y="47.6">RX_DATA1P</text>
<text x="139.5" y="43">RX_DATA1N</text>
<text x="139.5" y="46.4">RX_DATA1P</text>
<text x="196.5" y="43.2">DVB5</text>
<text x="196.5" y="46.6">DVB6</text>
<text x="222.5" y="44.3">P1_C8</text>
<text x="222.5" y="46">P1_C9</text>
<text x="222.5" y="42.6">P1_C7</text>
<text x="234.7" y="44.3">7,10</text>
<text x="234.7" y="46">7,10</text>
<text x="234.7" y="42.6">7,10</text>
<text x="120.7" y="52.6">4</text>
<text x="124.5" y="52.6">RX_DATA2N</text>
<text x="139.5" y="51.4">RX_DATA2N</text>
<text x="196.5" y="50">DVB7</text>
<text x="196.5" y="53.3">DVG0</text>
<text x="120.7" y="56">4</text>
<text x="124.5" y="56">RX_DATA2P</text>
<text x="139.5" y="54.8">RX_DATA2P</text>
<text x="139.5" y="59.8">RX_CLKN</text>
<text x="196.5" y="56.7">DVG1</text>
<text x="222.9" y="57.7">P1_B4</text>
<text x="222.9" y="56">P1_B3</text>
<text x="222.9" y="54.3">P1_B2</text>
<text x="222.9" y="59.4">P1_B5</text>
<text x="234.7" y="57.7">7,10</text>
<text x="234.7" y="56">7,10</text>
<text x="234.7" y="54.3">7,10</text>
<text x="234.7" y="59.4">7,10</text>
<text x="120.7" y="61">4</text>
<text x="120.7" y="64.4">4</text>
<text x="124.5" y="61">RX_CLKN</text>
<text x="124.5" y="64.4">RX_CLKP</text>
<text x="139.5" y="63.1">RX_CLKP</text>
<text x="196.5" y="60">DVG2</text>
<text x="196.5" y="63.4">DVG3</text>
<text x="196.5" y="66.7">DVG4</text>
<text x="196.5" y="70.1">DVG5</text>
<text x="222.9" y="71.1">P1_B8</text>
<text x="222.9" y="69.4">P1_B7</text>
<text x="222.9" y="67.7">P1_B6</text>
<text x="234.7" y="71.1">7,10</text>
<text x="234.7" y="69.4">7,10</text>
<text x="234.7" y="67.7">7,10</text>
<text x="196.5" y="73.4">DVG6</text>
<text x="196.5" y="76.8">DVG7</text>
<text x="222.9" y="72.8">P1_B9</text>
<text x="234.7" y="72.8">7,10</text>
<text x="196.5" y="80.1">DVR0</text>
<text x="196.5" y="83.5">DVR1</text>
<text x="222.6" y="82.8">P1_A3</text>
<text x="222.6" y="81.2">P1_A2</text>
<text x="234.7" y="82.8">7,10</text>
<text x="234.7" y="81.2">7,10</text>
<text x="196.5" y="86.8">DVR2</text>
<text x="222.6" y="86.2">P1_A5</text>
<text x="222.6" y="84.5">P1_A4</text>
<text x="234.7" y="86.2">7,10</text>
<text x="234.7" y="84.5">7,10</text>
<text x="196.5" y="90.2">DVR3</text>
<text x="196.5" y="93.5">DVR4</text>
<text x="222.6" y="94.6">P1_A6</text>
<text x="234.7" y="94.6">7,10</text>
<text x="196.5" y="96.9">DVR5</text>
<text x="196.5" y="100.2">DVR6</text>
<text x="222.6" y="97.9">P1_A8</text>
<text x="222.6" y="99.6">P1_A9</text>
<text x="222.6" y="96.2">P1_A7</text>
<text x="234.7" y="97.9">7,10</text>
<text x="234.7" y="99.6">7,10</text>
<text x="234.7" y="96.2">7,10</text>
<text x="9.7" y="108">9</text>
<text x="12.2" y="108">SYS_MSTR_MUX_SEL</text>
<text x="62.4" y="106.7">ST_MSTR_MUX_SEL</text>
<text x="196.5" y="103.6">DVR7</text>
<text x="196.5" y="113.6">DVHS</text>
<text x="196.5" y="110.3">DVCLK</text>
<text x="222.1" y="111.3">MUX_PCLK</text>
<text x="234.7" y="111.3">7,10</text>
<text x="196.5" y="117">DVVS</text>
<text x="222.1" y="118">MUX_VSYNC</text>
<text x="222.1" y="114.7">MUX_HSYNC</text>
<text x="234.7" y="114.7">7,10</text>
<text x="234.7" y="118">7,10</text>
<text x="196.5" y="120.4">DVDE</text>
<text x="222.3" y="121.4">MUX_DATAEN</text>
<text x="234.7" y="121.4">7,10</text>
<text x="196.5" y="140.5">SCDT</text>
<text x="130.1" y="165">ST_MSTR_MUX_SELZ</text>
<text x="147.2" y="165">7,11</text>
</g>
<g font-size="1.5" fill="#000080">
<text x="111" y="86.8">100K 100K 100K 100K</text>
<text x="132.4" y="85.2">DNI</text>
<text x="136.1" y="86.8">100K 100K</text>
<text x="154.2" y="85.2">DNI</text>
<text x="27.5" y="113.7">100K</text>
<text x="69.4" y="113.7">100K</text>
<text x="132.4" y="122.9">100K</text>
<text x="146.2" y="125.4">100K</text>
<text x="109.8" y="126.2">DNI</text>
<text x="123.2" y="126.2">DNI</text>
<text x="142.5" y="127.1">DNI</text>
</g>
<g font-size="1.4">
<text x="136.6" y="72.3">DNI = DO NOT INSTALL</text>
<text x="118.2" y="133.5">DNI = DO NOT INSTALL</text>
</g>
<g font-size="1.2">
<text x="18.8" y="1.3">8</text>
<text x="53" y="1.3">7</text>
<text x="87.2" y="1.3">6</text>
<text x="121.4" y="1.3">5</text>
<text x="155.6" y="1.3">4</text>
<text x="189.9" y="1.3">3</text>
<text x="224.1" y="1.3">2</text>
<text x="258.3" y="1.3">1</text>
<text x=".4" y="26.8">D</text>
<text x="275.8" y="26.8">D</text>
<text x=".4" y="75">C</text>
<text x="275.8" y="75">C</text>
<text x=".4" y="123.1">B</text>
<text x="275.8" y="123.1">B</text>
<text x=".4" y="171.3">A</text>
<text x="275.8" y="171.3">A</text>
<text x="18.8" y="195.6">8</text>
<text x="53" y="195.6">7</text>
<text x="87.2" y="195.6">6</text>
<text x="121.4" y="195.6">5</text>
<text x="155.6" y="195.6">4</text>
<text x="189.9" y="195.6">3</text>
<text x="224.1" y="195.6">2</text>
<text x="258.3" y="195.6">1</text>
</g>
</svg>
